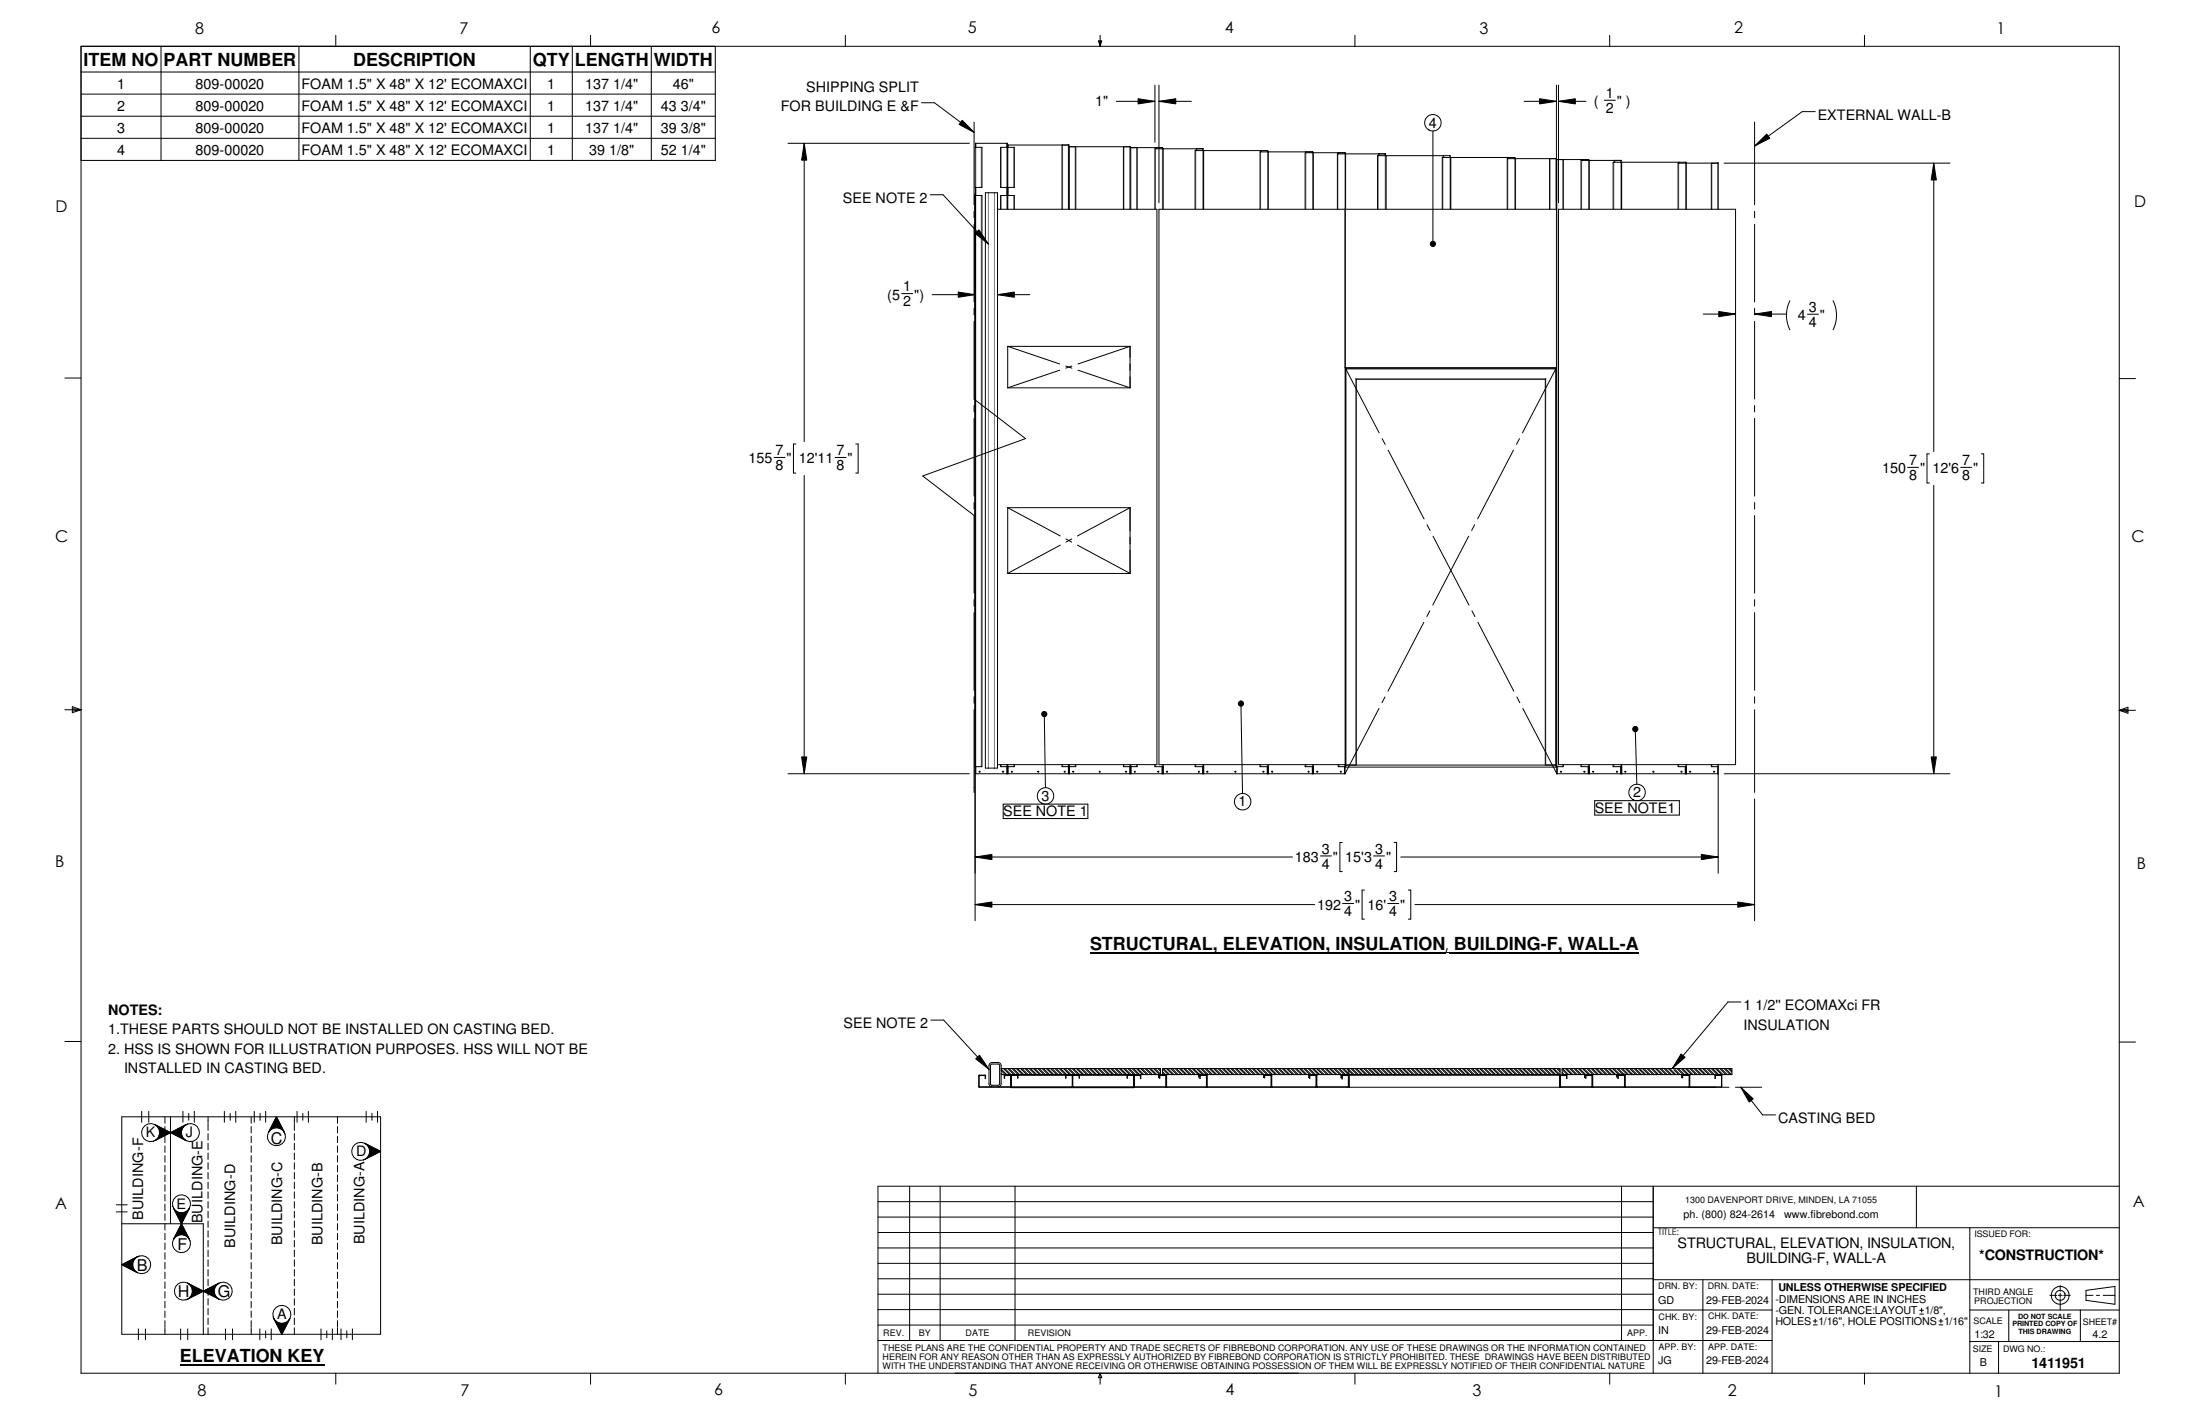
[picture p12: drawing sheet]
<svg xmlns="http://www.w3.org/2000/svg" width="432mm" height="279mm" viewBox="0 0 432 279" stroke-linecap="round" stroke-linejoin="round" font-family="sans-serif">
<g fill="none" stroke="#000" stroke-width=".2">
<path d="M15.9 9.1h400.1v260.3h-400.1zM15.9 18.5h124.5M15.9 14.1h124.5M31.6 9.1v22.4M58.7 9.1v22.4M65.9 6.9v2.2M104.1 9.1v22.4M112.3 9.1v22.4M115.9 6.9v2.2M127.8 9.1v22.4M140.4 9.1v22.4h-124.5M165.9 6.9v2.2"/>
<path d="M215.6 8h.6l-.3 1.1zM215.7 8l.2 1.1M215.9 6.9v2.2M216 8l-.1 1.1M219.1 19.9h7.6M223.4 19.4l3.3 .5-3.3 .5zM226.7 16.7v11.2M227.5 19.9l3.3-.5v1zM227.5 16.7v23.1M227.5 19.9h6.3M265.9 6.9v2.2M299.1 19.9h6.4"/>
<path d="M302.2 19.4l3.3 .5-3.3 .5zM305.5 16.7v133.7h1.3v-.4M305.9 19.9l3.3-.5v1zM305.9 16.7v23.1M305.9 19.9h5.4M314.9 19.7h2.2M315.9 6.9v2.2M365.9 6.9v2.2M15.9 22.8h124.5M15.9 27.1h124.5M154.7 28.1h35.6M157.8 28.1l.6 3.3h-1.1z"/>
<path d="M157.8 28.1v58.5M180.9 20.2h2.5l7.8 5.8M182.6 38.2h2.5l8.9 9.7M188.8 23.6l2.4 2.4-3-1.6zM191.2 24v16.2M191.4 38.4h1.3v112h-1.3M191.4 28.9h1.3v7.9h-1.3zM191.4 38v142.7M191.5 28.9v-.8h6.2v.8M191.5 36.8v1.6M191.5 28.1v.8M193.4 37.8h2.4v112.9h-2.4z"/>
<path d="M196.4 28.9h2.7v7.9h-2.7zM197.6 28.1v.8M197.6 36.8v1.6M197.7 36.8v1.6M197.7 28.9v7.9M197.7 38.4v2.7M197.8 28.9v-.4h12v12.6M197.8 36.8v1.6M197.8 28.5v.4M208.4 28.5v12.6M209.8 28.8h12.1l-.1 12.3M211.1 28.8v12.3"/>
<path d="M220.5 28.8v12.3M221.8 29h6.4v.2M223.2 29v12.1M226.8 29v.2M228.3 29.2v11.9M234.8 29.2v.3M236.1 29.2v.3M236.1 29.2h-9.4v11.9M236.2 29.5v11.6M247.4 29.5v.3M248.8 29.8v-.3h-14.2v11.6M248.9 29.8v11.3"/>
<path d="M256.3 29.8v.2M257.7 30v-.2h-10.4v11.3M257.7 30v11.1M262.7 30v.2M264 30.2v-.2h-7.8v11.1M264.1 30.2v10.9M270.6 30.2v.3M272 30.5v-.3h-9.5v10.9M272 30.5v10.6M281.2 25.7v22.2M283.3 30.5v.4M284.7 30.9v-.4h-14.3v10.6"/>
<path d="M284.7 30.9v10.2M296 30.9v.2M297.4 31.1v-.2h-14.3v10.2M297.4 31.1v10M304.1 31.1v10M305.5 31.3h6.3v.2M305.5 31.1h-9.7v10M306.8 31.3v9.8M310.5 31.3v.2M311.9 31.5v9.6M316.8 31.5v.3M318.2 31.8v-.3h-7.9v9.6"/>
<path d="M318.2 31.8v9.3M329.5 31.8v.2M330.9 32v-.2h-14.3v9.3M330.9 32v9.1M335.9 32v9.1M338.4 32h44.3M344.4 28.7l2.4-2.4 .6 .8zM344.4 24v16.2M356.3 21.9h-2.6l-9.3 6.8M379.5 32l.6 3.3h-1.1zM379.5 32v56.6M177 57.6h2.1"/>
<path d="M182.9 57.8h8.5M188.1 57.3l3.3 .5-3.3 .5zM191.2 41.5v1.2M191.2 44v15.2M191.4 45.8l.7-.7 1.9 2.8zM195.8 57.8l3.3-.5v1zM195.8 41.1h31.3v108.9h-31.3M195.8 57.8h6.3M196.4 41.1v-2.7h2.7v2.7M264 41.1v109.3h-1.3v-.4M280.9 47.5a.51 .51 0 0 1 .8 .2 .51 .51 0 0 1-.5 .7v-.5v.5a.51 .51 0 0 1-.4-.4 .51 .51 0 0 1 .1-.5zM305.5 41.1h-78v108.9h36.5"/>
<path d="M305.9 41.1h34.7v108.9h-34.7zM329.4 41.1v-9.1h7.8v9.1M344.4 41.5v1.2M344.4 44v15.2M351.3 59a6.4 6.4 0 0 0 0 5.7M359.8 59a6.4 6.4 0 0 1 0 5.7M12.7 74.2h3.2M191.2 60.5v1.3M191.2 63v15.3l10.1 7.8-20.2 7.3 10.1 7.7v15.3M191.2 79.6v1.2M197.8 68v8.1M197.8 76.1h24"/>
<path d="M197.8 68h24M197.8 68l10.2 3.4M208 72.6l-10.2 3.5M209.2 71.8l1.2 .4M210.4 71.8l-1.2 .4M211.6 72.6l10.2 3.5M221.8 68v8.1M221.8 68l-10.2 3.4M264.1 72.3l.1 .1M264.1 72.3v78.2h41.3v-78.2M264.1 72.3h41.3M266.1 74.3l.1 .1"/>
<path d="M266.2 74.4v75.7M266.2 74.4h37.1M303.3 74.4v75.7M303.4 74.3l-.1 .1M305.4 72.3l-.1 .1M334.3 61.6h6.3M337.3 61.1l3.3 .5-3.3 .5zM344.4 61.6l3.3-.5v1zM344.4 60.5v1.3M344.4 63v15.3M344.4 79.6v1.2M344.4 61.6h6.2"/>
<path d="M354.7 61.7h2.2M416 74.3h3.1M151.9 89.8h2.2M156.2 87.1h-.5v5.7h.5M157.8 93.3v58.5M163.9 89.8h2.2M168 87.1h.4v5.7h-.4M191.2 82.1v15.2M191.2 98.6v1.3M197.8 99.6v12.9M197.8 99.6h24M197.8 99.6l10.3 5.6"/>
<path d="M221.8 99.6v12.9M221.8 99.6l-10.3 5.6M271.3 86.1l.6 1.1M272.5 88.3l7 13.5M297.1 88.3l-7.1 13.5M298.2 86.1l-.6 1.1M298.8 84.9l6.7-12.8h-41.5l6.7 12.8M344.4 82.1v15.2M344.4 98.6v1.3M374.4 91.7h2.2M378.7 89.1h-.5v5.7h.5M379.5 95.2v56.6"/>
<path d="M384.8 91.7h2.2M388.9 89.1h.5v5.7h-.5M191.2 117.7v1.2M197.8 112.5h24M208.1 107l-10.3 5.5M209.2 105.8l1.2 .6M210.4 105.8l-1.2 .6M211.5 107l10.3 5.5M280.1 103l.6 1.1M280.6 119.9l-.6 1.1M281.3 105.2l7 13.5M288.3 105.2l-7.1 13.5"/>
<path d="M288.9 119.8l.6 1.2M289.4 103l-.6 1.1M344.4 101.1v15.3M344.4 117.7v1.2M12.7 139.3h3.2M14.2 138.7l1.7 .6-1.7 .5zM14.2 139l1.7 .3M15.9 139.3l-1.7 .2M191.2 120.2v15.2M191.2 136.7v1.3M191.2 139.2v16.3M204.6 139.8l.4-.2v.5v-.5a.51 .51 0 0 1 .5 .6 .51 .51 0 0 1-.8 .4 .51 .51 0 0 1-.1-.8z"/>
<path d="M243.2 137.7l.4-.2v.6v-.6a.51 .51 0 0 1 .4 .7 .51 .51 0 0 1-.7 .3 .51 .51 0 0 1-.1-.8zM243.6 138.1l.3 17.6M270.7 139l-6.7 12.8M271.8 136.8l-.6 1.1M279.5 122.1l-7.1 13.5M290.1 122.1l7 13.5M297.7 136.7l.6 1.2M298.9 139l6.7 12.8M344.4 120.2v15.2M344.4 136.7v1.3M344.4 139.2v16.3M416 139.4h3.1"/>
<path d="M416 139.4l1.7-.6v1.1zM416 139.4l1.7 .2M417.7 139.1l-1.7 .3M154.7 151.8h35.6M157.3 148.5h1.1l-.6 3.3zM191.5 150.4v1.4h6.2v-1.4M191.5 150.4v1.4M196.4 150v.4h2.7v-.4M196.9 157.8h16.6v2.8h-16.6zM197.6 150.4v1.4M197.7 150v.4M197.8 150.4v1.4"/>
<path d="M205 140.1l.2 14.5M208.4 150v.4h2.7v-.4M209.7 150.4v1.4M209.8 150v1.8h-12v-1.4M220.5 150v.4h2.7v-.4M221.8 150.4v1.4M221.8 150v1.8h-11.9v-1.4M221.9 150.4v1.4h6.3v-1.4M222 150.4v1.4M226.7 150v.4h1.6M228.1 150.4v1.4M228.3 150v1.8h7.8v-1.4"/>
<path d="M234.6 150v.4h1.6v1.4M236.1 150.4v1.4M236.2 150v1.8h12.6v-1.4M247.3 150v.4h1.6M248.9 150.4v1.4h8.8v-1.4M248.9 150v1.8M256.2 150v.4h1.6M257.6 150.4v1.4M257.7 150l.1 1.8h6.2M263.9 150.4v1.4M264 150.4v1.4M264.1 150.1h41.3"/>
<path d="M305.6 150.4v1.4h6.2v-1.4M310.3 150v.4h1.6v1.4M311.7 150.4v1.4M311.9 150v1.8h6.3v-1.4M313 157.1h16.6v2.8h-16.6zM316.6 150v.4h1.7v1.4M318.1 150.4v1.4M318.2 150l.1 1.8h12.5v-1.4M320.6 142.7l.3-.1 .1 .5-.1-.5a.51 .51 0 0 1 .5 .6 .51 .51 0 0 1-.7 .3 .51 .51 0 0 1-.1-.8zM321 143.1l.3 10.8M329.4 150v.4h1.6M330.8 150.4v1.4"/>
<path d="M330.9 150v1.8h6.3M335.9 150v.4h1.3M337.2 150.4v1.4M337.2 150v21.3M338.4 151.8h44.3M344.4 156.8v23.9M379 148.5h1.1l-.6 3.3zM191.4 177.5l3.3-.5v1zM191.4 168.2l3.3-.6v1.1zM191.4 177.5h66.6M191.4 168.2h62.3M259.2 167.9h2.1"/>
<path d="M263.5 165.3h-.5v5.7h.5M263.5 177.3h2.2M267.8 174.6h-.5v5.7h.5M269.6 167.9h2.1M272.4 177.3h2.1M273.6 165.3h.5v5.7h-.5M274.9 168.2h62.3M276.4 174.6h.5v5.7h-.5M277.7 177.5h66.7M333.9 167.6l3.3 .6-3.3 .5zM341.1 177l3.3 .5-3.3 .5zM341.7 196.6h-2.5l-11 13.1"/>
<path d="M12.7 204.3h3.2M23.9 219.1h50.8v42.7h-50.8zM27.8 218.1v2.1M29.2 218.1v2.1M32.4 219.1v1.3M33.5 219.1v21M35.9 218.1v2.1M37 218.4v1.4M38.1 218.1v2.1M40.8 219.1v1.3M44 218.1v2.1M45.2 218.4v1.4"/>
<path d="M46.3 218.1v2.1M49.3 219.1v1.3M49.9 218.1v2.1M51 218.4v1.4M52.1 218.1v2.1M54.3 219.1l1.5 3.1-.6-.7-.9-.2-1 .2-.6 .7zM57.8 219.1v1.3M58.3 218.1v2.1M59.4 218.4v1.4M60.5 218.1v2.1M66.2 219.1v1.3M71.9 218.1v2.1"/>
<path d="M73 218.4v1.4M74.1 218.1v2.1M182.7 200.2h2.5l8.9 9.6M191.5 207.7l.8-.7 1.8 2.8zM192.2 213.2v-2.1l1.1-.1 .1 .6v-.6h-1.3l.1 2.3M192.2 213.2v.1M194.5 208.9l1.4-.1 .3 .2v3.6l-.2 .3h-1.3l-.3-.2zM194.7 213.2l-.4-.1-.2-.5v-3.6l.2-.4 .4-.1h1.4l.4 .4v3.8l-.2 .4-.4 .1M196.5 210.8h38.8M196.5 209.7h31.3v1.1M196.5 210l.8 .8M196.5 210.6l.2 .2"/>
<path d="M196.5 209.8l1.1 1M196.9 209.7l1.2 1.1M197.2 209.7l1.2 1.1M197.8 209.7l1.2 1.1M198.1 209.7l1.2 1.1M198.4 213.2h-6.2M198.4 213.2v.1M198.4 213.3h.1M198.4 213.3h-6.2M198.5 210.8v.1M198.5 210.9v2.5l24.1-.1M198.5 211.1l-.2-.2h-1.1l-.1 .2 .1 .4v-.5l1.2 .1v2.1"/>
<path d="M198.5 213.3h24.1M198.5 210.9h24.1M198.5 210.9h.1M198.5 213.3h.1M198.6 210.9l-.1 .2M198.6 209.7l1.2 1.1M198.9 209.7l1.2 1.1M199.5 209.7l1.2 1.1M199.7 210.9l.1 .6-.1-.5h-1.2v2.3M199.8 209.7l1.1 1.1M200.3 209.7l1.2 1.1M200.6 209.7l1.2 1.1"/>
<path d="M201.2 209.7l1.1 1.1M201.4 209.7l1.2 1.1M202 209.7l1.2 1.1M202.3 209.7l1.2 1.1M202.8 209.7l1.2 1.1M203.1 209.7l1.2 1.1M203.7 209.7l1.2 1.1M204 209.7l1.2 1.1M204.5 209.7l1.2 1.1M204.8 209.7l1.2 1.1M205.4 209.7l1.2 1.1M205.6 209.7l1.2 1.1"/>
<path d="M206.2 209.7l1.2 1.1M206.5 209.7l1.2 1.1M207 209.7l1.2 1.1M207.3 209.7l1.2 1.1M207.9 209.7l1.2 1.1M208.2 209.7l1.2 1.1M208.7 209.7l1.2 1.1M209 209.7l1.2 1.1M209.3 210.9l-.1 .6v-.5h1.2v2.2M209.6 209.7l1.2 1.1M209.9 209.7l1.1 1.1M210.4 210.9l.1 .2"/>
<path d="M210.4 209.7l1.2 1.1M210.4 213.2l-11.9 .1M210.4 213.2h.1M210.5 213.2l-.1 .1M210.5 213.2h.1M210.5 213.2l.1 .1M210.5 211.1v2.1M210.6 213.3h.1M210.6 210.9l-.1 .2M210.6 213.3h11.9M210.7 209.7l1.2 1.1M211.3 209.7l1.2 1.1"/>
<path d="M211.5 209.7l1.2 1.1M211.7 210.9l.2 .6-.1-.5h-1.2v2.3M212.1 209.7l1.2 1.1M212.4 209.7l1.2 1.1M212.9 209.7l1.2 1.1M213.2 209.7l1.2 1.1M213.8 209.7l1.2 1.1M214.1 209.7l1.2 1.1M214.6 209.7l1.2 1.1M214.9 209.7l1.2 1.1M215.5 209.7l1.2 1.1M215.7 209.7l1.2 1.1"/>
<path d="M216.3 209.7l1.2 1.1M216.6 209.7l1.2 1.1M217.2 209.7l1.1 1.1M217.4 209.7l1.2 1.1M218 209.7l1.2 1.1M218.3 209.7l1.2 1.1M218.8 209.7l1.2 1.1M219.1 209.7l1.2 1.1M219.7 209.7l1.2 1.1M220 209.7l1.2 1.1M220.5 209.7l1.2 1.1M220.8 209.7l1.2 1.1"/>
<path d="M221.3 210.9l-.1 .6 .1-.5h1.2v2.2M221.4 209.7l1.2 1.2M221.6 209.7l1.2 1.1M222.2 209.7l1.2 1.1M222.5 213.3h.1M222.5 210.9l.1 .2M222.5 209.7l1.2 1.1M222.5 213.2h.1M222.6 213.2l-.1 .1M222.6 213.2l.1 .1M222.6 210.9v2.4M222.6 211.1l.1-.2h1.1l.1 .2-.1 .5v-.6l-1.1 .1v2.1"/>
<path d="M222.7 213.2v.1M223 209.7l1.2 1.1M223.3 209.7l1.2 1.1M223.9 209.7l1.2 1.1M224.2 209.7l1.2 1.1M224.7 209.7l1.2 1.1M225 209.7l1.2 1.1M225.6 209.7l1.2 1.1M225.9 209.7l1.1 1.1M226.4 209.7l1.2 1.1M226.7 209.7l1.1 1M227.3 209.7l.5 .5"/>
<path d="M227.5 210.8l-.1 .6 .1-.5h1.4v2.3M227.5 209.7l.3 .2M228.2 210.8v-1.1h78v3.6M228.2 210.6l.2 .2M228.2 210.3l.5 .5M228.2 209.7l1.1 1.1M228.4 209.7l1.2 1.1M228.8 213.2h-6.1M228.8 213.2h.1M228.8 213.2l.1 .1M228.9 210.8l.1 .1v2.4M228.9 213.3h-6.2"/>
<path d="M228.9 213.2l.1 .1M228.9 213.2v.1M228.9 211.1l-.1-.2h-1.1l-.1 .2v.4l.1-.5 1.1 .1v2.1M228.9 209.7l1.2 1.1M229 213.3h.1M229.2 209.7l1.2 1.1M229.8 209.7l1.2 1.1M230.1 209.7l1.2 1.1M230.6 209.7l1.2 1.1M230.9 209.7l1.2 1.1M231.5 209.7l1.2 1.1M231.7 209.7l1.2 1.1"/>
<path d="M232.3 209.7l1.2 1.1M232.6 209.7l1.2 1.1M233.1 209.7l1.2 1.1M233.4 209.7l1.2 1.1M234 209.7l1.2 1.1M234.3 209.7l1.2 1.1M234.8 209.7l1.2 1.1M235.1 209.7l1.2 1.1M235.4 210.8l1.4 .1v2.3M235.4 210.8l-.1 .5 .1-.5h1.5l.1 2.5M235.7 209.7l1.2 1.1M236 209.7l1.1 1.1"/>
<path d="M236.5 209.7l1.2 1.1M236.8 213.2l-7.8 .1M236.8 213.2h.1M236.8 209.7l1.2 1.1M236.8 211.1v-.2l-1.3 .1v.6l.1-.6h1.2v2.2M236.8 213.2l.1 .1M237 213.3h-.1M237.4 209.7l1.2 1.1M237.6 209.7l1.2 1.1M238.2 209.7l1.2 1.1M238.5 209.7l1.2 1.1M239 209.7l1.2 1.1"/>
<path d="M239.3 209.7l1.2 1.1M239.9 209.7l1.2 1.1M240.2 209.7l1.2 1.1M240.7 209.7l1.2 1.1M241 209.7l1.2 1.1M241.6 209.7l1.2 1.1M241.8 209.7l1.2 1.1M242.4 209.7l1.2 1.1M242.7 209.7l1.2 1.1M243.2 209.7l1.2 1.1M243.5 209.7l1.2 1.1M244.1 209.7l1.2 1.1"/>
<path d="M244.4 209.7l1.2 1.1M244.9 209.7l1.2 1.1M245.2 209.7l1.2 1.1M245.8 209.7l1.2 1.1M246.1 209.7l1.2 1.1M246.6 209.7l1.2 1.1M246.9 209.7l1.2 1.1M247.5 209.7l1.2 1.1M247.7 209.7l1.2 1.1M248.1 210.8l-.1 .6 .1-.5h1.4v2.3M248.3 209.7l1.3 1.2v2.4M248.6 209.7l1.2 1.1"/>
<path d="M249.1 209.7l1.2 1.1M249.4 209.7l1.2 1.1M249.5 213.2l-12.5 .1M249.5 213.2v.1M249.5 213.3h-12.6M249.5 213.2l.1 .1M249.5 211.1l-.1-.2h-1.1l-.1 .1v.5l.1-.5h1.2v2.2M249.6 213.3h.1M250 209.7l1.2 1.1M250.3 209.7l1.2 1.1M250.8 209.7l1.2 1.1M251.1 209.7l1.2 1.1"/>
<path d="M251.7 209.7l1.2 1.1M251.9 209.7l1.2 1.1M252.5 209.7l1.2 1.1M252.8 209.7l1.2 1.1M253.4 209.7l1.1 1.1M253.6 209.7l1.2 1.1M254.2 209.7l1.2 1.1M254.5 209.7l1.2 1.1M255 209.7l1.2 1.1M255.3 209.7l1.2 1.1M255.9 209.7l1.2 1.1M256.2 209.7l1.2 1.1"/>
<path d="M256.7 209.7l1.2 1.1M257 209.7l1.2 1.1M257 210.8l-.1 .2v.4l.1-.5 1.4 .1v2.2M257.1 210.9l-.1 .7 .1-.6h1.2v2.2M257.6 209.7l1.2 1.1M257.8 209.7l1.2 1.1M258.3 210.9l.1 .2M258.3 213.2l-8.6 .1M258.3 213.2h.1M258.3 210.8l.2 .2v2.2M258.4 213.2l-8.8 .1M258.4 213.2h.1"/>
<path d="M258.4 213.2l.1 .1M258.4 209.7l1.2 1.1M258.5 213.2v.1M258.7 209.7l1.2 1.1M259.3 209.7l1.1 1.1M259.5 209.7l1.2 1.1M260.1 209.7l1.2 1.1M260.4 209.7l1.2 1.1M260.9 209.7l1.2 1.1M261.2 209.7l1.2 1.1M261.8 209.7l1.2 1.1M262.1 209.7l1.1 1.1"/>
<path d="M262.6 209.7l1.2 1.1M262.9 209.7l1.2 1.1M263.3 210.8l-.1 .6 .1-.5 1.4 .1M263.5 209.7l1.1 1.1M263.7 209.7l1.2 1.1M264.3 209.7l1.2 1.1M264.6 209.7l1.2 1.1M264.6 213.2h-6.1M264.6 213.2l.1 .1M264.6 213.2h.1M264.7 210.8v.1M264.7 213.3h-6.2"/>
<path d="M264.7 213.2v.1M264.7 211.1l-.1-.2h-1.1l-.1 .2v.6l.1-.7 1.1 .1v2.1M264.7 213.3h.1M264.7 209.7v3.6M264.7 213.2h.1M264.8 213.3h.1M264.8 213.3h41.3M264.8 213.3v-2.4h41.3v2.4M265.1 209.7l1.2 1.1M265.4 209.7l1.2 1.1M266 209.7l1.2 1.1M266.3 209.7l1.2 1.1"/>
<path d="M266.8 209.7l1.2 1.1M267.1 209.7l1.2 1.1M267.7 209.7l1.2 1.1M268 209.7l1.1 1.1M268.5 209.7l1.2 1.1M268.8 209.7l1.2 1.1M269.4 209.7l1.1 1.1M269.6 209.7l1.2 1.1M270.2 209.7l1.2 1.1M270.5 209.7l1.2 1.1M271 209.7l1.2 1.1M271.3 209.7l1.2 1.1"/>
<path d="M271.9 209.7l1.2 1.1M272.2 209.7l1.1 1.1M272.7 209.7l1.2 1.1M273 209.7l1.2 1.1M273.6 209.7l1.2 1.1M273.8 209.7l1.2 1.1M274.4 209.7l1.2 1.1M274.7 209.7l1.2 1.1M275.2 209.7l1.2 1.1M275.5 209.7l1.2 1.1M276.1 209.7l1.2 1.1M276.4 209.7l1.2 1.1"/>
<path d="M276.9 209.7l1.2 1.1M277.2 209.7l1.2 1.1M277.8 209.7l1.2 1.1M278.1 209.7l1.1 1.1M278.6 209.7l1.2 1.1M278.9 209.7l1.2 1.1M279.5 209.7l1.1 1.1M279.7 209.7l1.2 1.1M280.3 209.7l1.2 1.1M280.6 209.7l1.2 1.1M281.1 209.7l1.2 1.1M281.4 209.7l1.2 1.1"/>
<path d="M282 209.7l1.2 1.1M282.3 209.7l1.2 1.1M282.8 209.7l1.2 1.1M283.1 209.7l1.2 1.1M283.7 209.7l1.2 1.1M283.9 209.7l1.2 1.1M284.5 209.7l1.2 1.1M284.8 209.7l1.2 1.1M285.4 209.7l1.1 1.1M285.6 209.7l1.2 1.1M286.2 209.7l1.2 1.1M286.5 209.7l1.2 1.1"/>
<path d="M287 209.7l1.2 1.1M287.3 209.7l1.2 1.1M287.9 209.7l1.2 1.1M288.2 209.7l1.1 1.1M288.7 209.7l1.2 1.1M289 209.7l1.2 1.1M289.6 209.7l1.1 1.1M289.8 209.7l1.2 1.1M290.4 209.7l1.2 1.1M290.7 209.7l1.2 1.1M291.2 209.7l1.2 1.1M291.5 209.7l1.2 1.1"/>
<path d="M292.1 209.7l1.2 1.1M292.4 209.7l1.2 1.1M292.9 209.7l1.2 1.1M293.2 209.7l1.2 1.1M293.8 209.7l1.2 1.1M294 209.7l1.2 1.1M294.6 209.7l1.2 1.1M294.9 209.7l1.2 1.1M295.5 209.7l1.1 1.1M295.7 209.7l1.2 1.1M296.3 209.7l1.2 1.1M296.6 209.7l1.2 1.1"/>
<path d="M297.1 209.7l1.2 1.1M297.4 209.7l1.2 1.1M298 209.7l1.2 1.1M298.3 209.7l1.1 1.1M298.8 209.7l1.2 1.1M299.1 209.7l1.2 1.1M299.7 209.7l1.1 1.1M299.9 209.7l1.2 1.1M300.5 209.7l1.2 1.1M300.8 209.7l1.2 1.1M301.3 209.7l1.2 1.1M301.6 209.7l1.2 1.1"/>
<path d="M302.2 209.7l1.2 1.1M302.5 209.7l1.2 1.1M303 209.7l1.2 1.1M303.3 209.7l1.2 1.1M303.9 209.7l1.2 1.1M304.2 209.7l1.1 1.1M304.7 209.7l1.2 1.1M305 209.7l1.2 1.1h-69.3M305.6 209.7l.6 .6M305.8 209.7l.4 .3M306.1 213.3h.1M306.1 213.2h.1"/>
<path d="M306.2 213.3h-.1M306.2 211.1l.1-.2h1.1l.1 .2v.5l-.1-.6-1.1 .1v2.1M306.2 213.2l.1 .1M306.3 213.2v.1M306.6 210.7l.1 .1M306.6 209.9l1 .9M306.6 210.4l.4 .4M306.7 209.7l1.2 1.1M307.2 209.7l1.2 1.1M307.5 209.7l1.2 1.1M308.1 209.7l1.2 1.1M308.4 209.7l1.2 1.1"/>
<path d="M308.9 209.7l1.2 1.1M309.2 209.7l1.2 1.1M309.8 209.7l1.2 1.1M310 209.7l1.2 1.1M310.6 209.7l1.2 1.1M310.9 209.7l1.2 1.1M311.1 210.8l-.1 .6 .1-.5h1.4v2.3M311.4 209.7l1.2 1.1M311.7 209.7l1.2 1.1M312.3 209.7l1.2 1.1M312.5 213.2h-6.2M312.5 213.2v.1"/>
<path d="M312.5 213.2h.1M312.5 210.8l.1 .1v2.4M312.5 213.3h-6.2M312.5 213.2l.1 .1M312.5 211.1l-.1-.2h-1.1l-.1 .2v.4l.1-.5 1.2 .1v2.1M312.6 209.7l1.2 1.1M312.6 213.3h.1M313.1 209.7l1.2 1.1M313.4 209.7l1.2 1.1M314 209.7l1.2 1.1M314.3 209.7l1.1 1.1M314.8 209.7l1.2 1.1"/>
<path d="M315.1 209.7l1.2 1.1M315.7 209.7l1.1 1.1M315.9 209.7l1.2 1.1M316.5 209.7l1.2 1.1M316.8 209.7l1.2 1.1M317.3 210.8h-10.7v-1.1h33.3v1.1h-21M317.3 209.7l1.2 1.1M317.4 210.8l1.5 .1v2.3M317.5 210.8l-.2 .5 .1-.5h1.5l.1 2.5M317.6 209.7l1.2 1.1M318.2 209.7l1.2 1.1M318.5 209.7l1.2 1.1"/>
<path d="M318.8 213.2l-6.2 .1M318.8 213.2h.1M318.9 213.2l.1 .1M318.9 213.2l-6.3 .1M318.9 211.1l-.1-.2-1.2 .1v.6v-.6h1.2v2.2M318.9 213.2h.1M319 213.3h.1M319 209.7l1.2 1.1M319.3 209.7l1.2 1.1M319.9 209.7l1.2 1.1M320.1 209.7l1.2 1.1M320.7 209.7l1.2 1.1"/>
<path d="M321 209.7l1.2 1.1M321.6 209.7l1.1 1.1M321.8 209.7l1.2 1.1M322.4 209.7l1.2 1.1M322.7 209.7l1.2 1.1M323.2 209.7l1.2 1.1M323.5 209.7l1.2 1.1M324.1 209.7l1.2 1.1M324.4 209.7l1.1 1.1M324.9 209.7l1.2 1.1M325.2 209.7l1.2 1.1M325.8 209.7l1.1 1.1"/>
<path d="M326 209.7l1.2 1.1M326.6 209.7l1.2 1.1M326.9 209.7l1.2 1.1M327.4 209.7l1.2 1.1M327.7 209.7l1.2 1.1M328.5 209.9l1 .9M328.7 209.8l1.1 1M329.1 209.7l1.2 1.1M329.4 209.7l1.2 1.1M330 206.8l.7 .6-2.5 2.3zM330 209.7l1.2 1.1M330.2 210.8l-.1 .6 .1-.5h1.4v2.3"/>
<path d="M330.3 209.7l1.1 1.1M330.8 209.7l1.2 1.1M331.1 209.7l1.2 1.1M331.5 213.2l-12.5 .1M331.5 213.2l.1 .1M331.6 210.8l.1 .1v2.4M331.6 213.3h-12.6M331.6 211.1l-.1-.2h-1.2l-.1 .1 .1 .5v-.5h1.2v2.2M331.6 213.2v.1M331.6 213.2l.1 .1M331.7 209.7l1.1 1.1M331.7 213.3h.1"/>
<path d="M331.9 209.7l1.2 1.1M332.5 209.7l1.2 1.1M332.8 209.7l1.2 1.1M333.3 209.7l1.2 1.1M333.6 209.7l1.2 1.1M334.2 209.7l1.2 1.1M334.5 209.7l1.1 1.1M335 209.7l1.2 1.1M335.3 209.7l1.2 1.1M335.9 209.7l1.2 1.1M336.1 209.7l1.2 1.1M336.7 209.7l1.2 1.1"/>
<path d="M337 209.7l1.2 1.1M337.5 209.7l1.2 1.1M337.8 209.7l1.2 1.1M337.9 213.2l-6.2 .1M337.9 213.2v-2.2h-1.2l-.1 .6 .1-.6h1.2v2.2M337.9 213.2h.1M338.1 213.3h1.3M338.4 209.7l1.2 1.1M338.7 209.7l1.2 1.1M339.2 209.7l.7 .7M339.5 209.7l.4 .4M340.6 213.3h5.2"/>
<path d="M341.7 213.3l2.4 2.3-.8 .6zM341.7 213.3l4.2 5.5h2.6M416 204.5h3.1M22.8 236.4h2.2M22.8 237.8h2.2M30.4 220.6l3.1 1.6-3.1 1.6 .7-.6 .2-.9-.2-1zM30.4 220.6l6.2 3.2M32.4 221v1.3M32.4 222.9v1.3M32.4 224.8v1.3M32.4 226.7v1.3M32.4 228.7v1.2"/>
<path d="M32.4 230.6v1.2M32.4 232.5v1.2M32.4 234.4v1.2M32.4 236.3v1.2M32.4 238.2v1.2M33.5 222.2l3.1-1.6-.8 .7-.2 .8 .2 1 .8 .7zM34 237l.7 .7 .8 .3 1-.3 .7-.7-1.6 3.1zM34 237l3.2 6.2M36.6 220.6l-6.2 3.2M37.2 237l-3.2 6.2M40.8 220.5v1.3M40.8 222.4v1.3"/>
<path d="M40.8 224.3v1.3M40.8 226.2v1.3M40.8 228.1v1.3M40.8 230v1.3M40.8 232v1.2M40.8 233.9v1.2M40.8 235.8v1.2M40.8 237.7v1.2M40.8 239.6v1.2M49.3 221v1.3M49.3 222.9v1.3M49.3 224.8v1.3"/>
<path d="M49.3 226.7v1.3M49.3 228.7v1.2M49.3 230.6v1.2M49.3 232.5v1.2M49.3 234.4v1.2M49.3 236.3v1.2M49.3 238.2v1.2M52.7 222.2l1.6-3.1 1.5 3.1M57.8 220.5v1.3M57.8 222.4v1.3M57.8 224.3v1.3M57.8 226.2v1.3"/>
<path d="M57.8 228.1v1.3M57.8 230v1.3M57.8 232v1.2M57.8 233.9v1.2M57.8 235.8v1.2M57.8 237.7v1.2M57.8 239.6v1.2M66.2 221v1.3M66.2 222.9v1.3M66.2 224.8v1.3M66.2 226.7v1.3M66.2 228.7v1.2"/>
<path d="M66.2 230.6v1.2M66.2 232.5v1.2M66.2 234.4v1.2M66.2 236.3v1.2M66.2 238.2v1.2M71.6 224.3l3.1 1.6-3.1 1.6 .7-.7 .3-.9-.3-.9zM71.6 224.3l3.1 1.6-3.1 1.6M172.3 235.8h152.2M172.3 238.8h152.2M178.5 232.7v30.3M184.5 232.7v30.3M199.2 232.7v30.3"/>
<path d="M318.3 232.7v30.3M324.5 232.7v36.7M376.1 232.7v8.2M416 232.7h-243.7v36.7M23.9 248.1l3.1-1.5-.7 .6-.3 .9 .3 1 .7 .6zM23.9 240.1h16v21.7M27 246.6l-3.1 1.5 3.1 1.6M32.4 240.1v1.3M32.4 242v1.3M32.4 243.9v1.3M32.4 245.8v1.3M32.4 247.7v1.3"/>
<path d="M32.4 249.6v1.3M32.4 251.5v1.3M32.4 253.4v1.3M32.4 255.3v1.3M32.4 257.2v1.3M32.4 259.1v1.3M35.6 240.1l1.6 3.1-.7-.7-.9-.3-.9 .3-.7 .7zM36.8 251.8l3.1 1.5-3.1 1.6 .7-.7 .3-.9-.3-.9zM36.8 251.8l6.2 3.1M39.9 253.3l3.1-1.5-.7 .6-.3 .9 .3 1 .7 .6zM40.8 241.5v1.2M40.8 243.4v1.3"/>
<path d="M40.8 245.3v1.3M40.8 247.2v1.3M40.8 249.1v1.3M40.8 251v1.3M40.8 252.9v1.3M40.8 254.8v1.3M40.8 256.7v1.3M40.8 258.6v1.3M43 251.8l-6.2 3.1M49.3 240.1v1.3M49.3 242v1.3M49.3 243.9v1.3"/>
<path d="M49.3 245.8v1.3M49.3 247.7v1.3M49.3 249.6v1.3M49.3 251.5v1.3M49.3 253.4v1.3M49.3 255.3v1.3M49.3 257.2v1.3M49.3 259.1v1.3M53.7 258.7l.6 .6 .9 .4 .9-.2 .8-.8-1.6 3.1zM53.7 258.7l1.6 3.1 1.6-3.1M57.8 241.5v1.2M57.8 243.4v1.3"/>
<path d="M57.8 245.3v1.3M57.8 247.2v1.3M57.8 249.1v1.3M57.8 251v1.3M57.8 252.9v1.3M57.8 254.8v1.3M57.8 256.7v1.3M57.8 258.6v1.3M66.2 240.1v1.3M66.2 242v1.3M66.2 243.9v1.3M66.2 245.8v1.3"/>
<path d="M66.2 247.7v1.3M66.2 249.6v1.3M66.2 251.5v1.3M66.2 253.4v1.3M66.2 255.3v1.3M66.2 257.2v1.3M66.2 259.1v1.3M172.3 241.8h152.2M172.3 244.9h152.2M172.3 247.9h152.2M172.3 250.9h152.2M172.3 253.9h152.2"/>
<path d="M172.3 257h152.2M172.3 260h152.2M324.5 257h23.3M324.5 240.9h91.5M324.5 251.1h91.5M334.2 251.1v18.3M347.8 251.1v18.3M355.9 259.9h.8M355.9 259.2h.8M356.3 258.8v.8M376.8 257.8h.7M376.8 257.1h.7"/>
<path d="M377.2 256.7v.8M380.6 259.9h.7M380.6 259.2h.7M380.9 258.8v.8M386.6 240.9v28.5M386.6 257h29.4M394.3 257v6.2M402.3 254.2h1.4M404 254.2h.8M404.4 252.2v1.2M404.4 253.8v.7M404.4 254.8v2.2"/>
<path d="M405 254.2h1.3M408.3 257v6.2M409.4 254.2h1.4M409.4 253.2l5.7-.8v3.5l-5.7-.8zM411.5 254.2h.6M412.8 254.2h2.3M27.2 260.7v2.2M28.5 260.7v2.2M32.4 260.5v1.3M35.5 260.7v2.2M36.8 260.7v2.2M40.8 260.5v1.3"/>
<path d="M44.3 260.7v2.2M45.6 260.7v2.2M49.3 260.5v1.3M51 260.7v2.2M52.1 261.1v1.4M53.2 260.7v2.2M57.8 260.5v1.3M63 260.7v2.2M64.1 261.1v1.4M65.2 260.7v2.2M65.9 269.4v2.2M66.2 260.5v1.3"/>
<path d="M66.9 260.7v2.2M68.1 261.1v1.4M69.2 260.7v2.2M115.9 269.4v2.2M165.9 269.4v2.2M172.3 263h175.5M215.9 269.4l.3 .9h-.6zM215.9 269.4v2.2M265.9 269.4v2.2M315.9 269.4v2.2M365.9 269.4v2.2M386.6 263.2h29.4"/>
<path d="M392.3 263.2v6.2"/>
<circle cx="281.2" cy="24.1" r="1.61"/>
<circle cx="192.3" cy="151.4" r=".1"/>
<circle cx="196.9" cy="151.4" r=".1"/>
<circle cx="198.6" cy="151.4" r=".1"/>
<circle cx="203.8" cy="151.4" r=".1"/>
<circle cx="205.2" cy="156.2" r="1.61"/>
<circle cx="209" cy="151.4" r=".1"/>
<circle cx="210.7" cy="151.4" r=".1"/>
<circle cx="215.9" cy="151.4" r=".1"/>
<circle cx="221" cy="151.4" r=".1"/>
<circle cx="222.7" cy="151.4" r=".1"/>
<circle cx="227.4" cy="151.4" r=".1"/>
<circle cx="229.1" cy="151.4" r=".1"/>
<circle cx="235.3" cy="151.4" r=".1"/>
<circle cx="237" cy="151.4" r=".1"/>
<circle cx="242.5" cy="151.4" r=".1"/>
<circle cx="243.9" cy="157.3" r="1.62"/>
<circle cx="248" cy="151.4" r=".1"/>
<circle cx="249.7" cy="151.4" r=".1"/>
<circle cx="256.8" cy="151.4" r=".1"/>
<circle cx="258.6" cy="151.4" r=".1"/>
<circle cx="263.2" cy="151.4" r=".1"/>
<circle cx="306.4" cy="151.4" r=".1"/>
<circle cx="311" cy="151.4" r=".1"/>
<circle cx="312.7" cy="151.4" r=".1"/>
<circle cx="317.4" cy="151.4" r=".1"/>
<circle cx="319" cy="151.4" r=".1"/>
<circle cx="321.3" cy="155.5" r="1.61"/>
<circle cx="324.5" cy="151.4" r=".1"/>
<circle cx="330" cy="151.4" r=".1"/>
<circle cx="331.8" cy="151.4" r=".1"/>
<circle cx="336.4" cy="151.4" r=".1"/>
<circle cx="29.6" cy="222.2" r="1.77"/>
<circle cx="35.6" cy="236.2" r="1.77"/>
<circle cx="37.4" cy="222.2" r="1.77"/>
<circle cx="54.3" cy="223" r="1.77"/>
<circle cx="70.8" cy="225.9" r="1.77"/>
<circle cx="27.8" cy="248.1" r="1.77"/>
<circle cx="35.6" cy="244" r="1.77"/>
<circle cx="36" cy="253.3" r="1.77"/>
<circle cx="43.8" cy="253.3" r="1.77"/>
<circle cx="55.3" cy="257.9" r="1.77"/>
<circle cx="404.4" cy="254.2" r="1.75"/>
<circle cx="404.4" cy="254.2" r=".98"/>
</g>
<g fill="none" stroke="#808080" stroke-width=".2">
<path d="M191.5 28.1v123.7M192.6 28.9v7.9M192.6 38.4v112M194 37.8v112.9M195.2 37.8v112.9M196.5 28.9v7.9M196.5 38.4v2.7M197.6 28.1v13M197.8 28.5v12.6M199 28.9v7.9M199 38.4v2.7M208.6 28.5v12.6"/>
<path d="M209.7 28.5v12.6M209.7 28.5h.1M209.9 28.8v12.3M209.9 28.8h.1M211 28.8v12.3M220.6 28.8v12.3M221.7 28.8v12.3M221.7 28.8h.1M222 29v12.1M222 29h.1M223.1 29v12.1M226.8 29.2v11.9"/>
<path d="M227 29v.2M228.1 29v.2M228.1 29h.1M228.1 29.2v11.9M228.3 29.2v11.9M234.7 29.5v11.6M234.9 29.2v.3M236 29.2v.3M236 29.2h.1M236.1 29.5v11.6M236.3 29.5v11.6M247.4 29.8v11.3"/>
<path d="M247.6 29.5v.3M248.7 29.5v.3M248.8 29.8v11.3M248.9 29.8v11.3M256.3 30v11.1M256.4 29.8v.2M257.5 29.8v.2M257.5 29.8h.1M257.6 30v11.1M257.8 30v11.1M262.6 30.2v10.9M262.8 30v.2"/>
<path d="M263.9 30v.2M263.9 30h.1M264 30.2v10.9M264.1 30.2v10.9M270.5 30.5v10.6M270.7 30.2v.3M271.8 30.2v.3M271.8 30.2h.1M271.9 30.5v10.6M272.1 30.5v10.6M283.2 30.9v10.2M283.4 30.5v.4"/>
<path d="M284.5 30.5v.4M284.6 30.9v10.2M284.8 30.9v10.2M295.9 31.1v10M296.1 30.9v.2M297.2 30.9v.2M297.3 31.1v10M297.5 31.1v10M304.2 31.1v10M305.4 31.1v10M305.4 31.1h.1M305.6 31.3v120.5"/>
<path d="M306.7 31.3v9.8M310.4 31.5v9.6M310.6 31.3v.2M311.7 31.3v.2M311.8 31.5v9.6M311.9 31.5v9.6M316.7 31.8v9.3M316.9 31.5v.3M318.1 31.5v.3M318.1 31.5h.1M318.1 31.8v9.3M318.3 31.8v9.3"/>
<path d="M329.5 32v9.1M329.6 31.8v.2M330.8 31.8v.2M330.8 32v9.1M331 32v9.1M336 32v9.1M337.1 32v9.1M337.1 32h.1M196.5 150v.4M197.6 150v1.8M197.8 150v1.8M199 150v.4"/>
<path d="M208.6 150v.4M209.7 150v1.8M209.9 150v1.8M211 150v.4M220.6 150v.4M221.7 150v1.8M222 150v1.8M223.1 150v.4M226.8 150v.4M228.1 150.4v1.4M228.1 150v.4M228.3 150v1.8"/>
<path d="M234.7 150v.4M236 150.4v1.4M236.1 150v.4M236.3 150v1.8M247.4 150v.4M248.7 150.4v1.4M248.8 150v.4M248.9 150v1.8M256.3 150v.4M257.5 150.4v1.4M257.6 150v.4M257.8 150v1.8"/>
<path d="M262.8 150v.4M263.9 150v1.8M264.2 150.1v-77.7h41.1v77.7M266.1 150.1v-75.8h37.3v75.8M306.7 150v.4M310.4 150v.4M311.7 150.4v1.4M311.8 150v.4M311.9 150v1.8M316.7 150v.4M318.1 150.4v1.4M318.1 150v.4"/>
<path d="M318.3 150v1.8M329.5 150v.4M330.8 150.4v1.4M330.8 150v.4M331 150v1.8M336 150v.4M337.1 150v1.8M192.1 213.2h.1M192.1 211.1h.1M192.2 210.9v.1M192.2 213.2v.1M193.3 210.9v.1"/>
<path d="M193.4 211.1h.1M197.1 211.1h.1M197.2 210.9v.1M198.3 210.9v.1M198.3 213.2v.1M198.4 213.2h.1M198.4 211.1h.1M198.5 211.1h.1M198.5 211h.1M198.5 213.3h.1M198.6 210.9v.1M198.6 213.3h.1"/>
<path d="M199.7 210.9v.1M199.7 211.1h.1M199.8 211h9.4M209.2 211.1h.1M209.3 210.9v.1M210.4 210.9v.1M210.4 213.3h.1M210.4 213.2h.2M210.4 211.1h.2M210.5 211h.1M210.5 213.3h.1M210.6 210.9v.1"/>
<path d="M210.6 213.3h.1M211.7 210.9v.1M211.8 211.1h.1M211.8 211h9.4M221.2 211.1h.1M221.3 210.9v.1M222.5 210.9v.1M222.5 213.3h.1M222.5 211.1h.1M222.5 211h.1M222.6 211.1h.1M222.7 213.2h-.2"/>
<path d="M222.7 210.9v.1M222.7 213.2v.1M223.8 210.9v.1M223.8 211.1h.1M227.4 211h.1M227.5 210.8v.1M227.6 211.1h.1M227.7 210.9v.1M228.8 210.9v.1M228.8 213.2v.1M228.8 213.2h.2M228.8 211.1h.1"/>
<path d="M228.9 210.8v.1M228.9 211h.1M229 213.3h.1M235.3 210.9h.1M235.4 210.8h.1M235.5 211.1h.1M235.6 210.9v.1M236.7 210.9v.1M236.7 213.3h.1M236.8 210.8h.1M236.8 211.1h.1M236.8 210.9h.1"/>
<path d="M236.9 213.2h-.1M237 213.3h.1M248 211h.1M248.1 210.8v.1M248.2 211.1h.1M248.3 210.9v.1M249.4 210.9v.1M249.4 213.3h.1M249.5 213.2h.1M249.5 211.1h.1M249.5 210.8v.1M249.5 211h.1"/>
<path d="M249.7 213.3h.1M256.9 211h.1M257 210.8v.1M257 211.1h.1M257.1 210.9v.1M258.3 210.9v.1M258.3 213.3h.1M258.3 211.1h.1M258.3 210.8v.1M258.4 211h.1M258.5 213.2h-.2M258.5 213.2v.1"/>
<path d="M263.2 211h.1M263.3 210.8v.1M263.4 211.1h.1M263.5 210.9v.1M264.6 210.9v.1M264.6 213.2v.1M264.6 213.2h.1M264.6 211.1h.1M264.7 210.8v.1M264.7 210.9h41.5M264.7 213h.1M306.1 213h.1"/>
<path d="M306.2 213.2h.1M306.2 211.1h.1M306.3 210.9v.1M306.3 213.2v.1M307.4 210.9v.1M307.5 211.1h.1M311 211h.1M311.1 210.8v.1M311.2 211.1h.1M311.3 210.9v.1M312.4 210.9v.1M312.4 213.2v.1"/>
<path d="M312.5 213.2h.1M312.5 211.1h.1M312.5 210.8v.1M312.5 211h.1M312.7 213.3h.1M317.3 210.9h.1M317.5 210.8h.1M317.6 211.1h.1M317.7 210.9v.1M318.8 210.9v.1M318.8 213.3h.1M318.8 210.8h.1"/>
<path d="M318.8 211.1h.1M318.9 210.9h.1M319 213.2h-.2M319 213.3h.1M330.1 211h.1M330.2 210.8v.1M330.2 211.1h.1M330.3 210.9v.1M331.5 210.9v.1M331.5 213.3h.1M331.5 213.2h.2M331.5 211.1h.1"/>
<path d="M331.6 210.8v.1M331.6 211h.1M331.7 213.3h.1M336.6 211.1h.1M336.7 210.9v.1M337.8 210.9v.1M337.8 213.3h.1M337.9 213.2h.1M337.9 211.1h.1"/>
</g>
<g fill="#000">
<path d="M223.4 19.4l3.3 .5-3.3 .5zM227.5 19.9l3.3-.5v1zM302.2 19.4l3.3 .5-3.3 .5zM305.9 19.9l3.3-.5v1zM157.8 28.1l.6 3.3h-1.1zM188.8 23.6l2.4 2.4-3-1.6zM344.4 28.7l2.4-2.4 .6 .8zM379.5 32l.6 3.3h-1.1zM188.1 57.3l3.3 .5-3.3 .5zM191.4 45.8l.7-.7 1.9 2.8zM195.8 57.8l3.3-.5v1zM337.3 61.1l3.3 .5-3.3 .5z"/>
<path d="M344.4 61.6l3.3-.5v1zM157.3 148.5h1.1l-.6 3.3zM379 148.5h1.1l-.6 3.3zM191.4 177.5l3.3-.5v1zM191.4 168.2l3.3-.6v1.1zM333.9 167.6l3.3 .6-3.3 .5zM341.1 177l3.3 .5-3.3 .5zM191.5 207.7l.8-.7 1.8 2.8zM330 206.8l.7 .6-2.5 2.3zM341.7 213.3l2.4 2.3-.8 .6z"/>
<path d="M280.9 47.5a.51 .51 0 0 1 .8 .2 .51 .51 0 0 1-.5 .7v-.5v.5a.51 .51 0 0 1-.4-.4 .51 .51 0 0 1 .1-.5z" fill-rule="evenodd"/>
<path d="M204.6 139.8l.4-.2v.5v-.5a.51 .51 0 0 1 .5 .6 .51 .51 0 0 1-.8 .4 .51 .51 0 0 1-.1-.8z" fill-rule="evenodd"/>
<path d="M243.2 137.7l.4-.2v.6v-.6a.51 .51 0 0 1 .4 .7 .51 .51 0 0 1-.7 .3 .51 .51 0 0 1-.1-.8z" fill-rule="evenodd"/>
<path d="M320.6 142.7l.3-.1 .1 .5-.1-.5a.51 .51 0 0 1 .5 .6 .51 .51 0 0 1-.7 .3 .51 .51 0 0 1-.1-.8z" fill-rule="evenodd"/>
<path d="M30.4 220.6l3.1 1.6-3.1 1.6 .7-.6 .2-.9-.2-1z" fill-rule="evenodd"/>
<path d="M33.5 222.2l3.1-1.6-.8 .7-.2 .8 .2 1 .8 .7z" fill-rule="evenodd"/>
<path d="M34 237l.7 .7 .8 .3 1-.3 .7-.7-1.6 3.1z" fill-rule="evenodd"/>
<path d="M54.3 219.1l1.5 3.1-.6-.7-.9-.2-1 .2-.6 .7z" fill-rule="evenodd"/>
<path d="M71.6 224.3l3.1 1.6-3.1 1.6 .7-.7 .3-.9-.3-.9z" fill-rule="evenodd"/>
<path d="M23.9 248.1l3.1-1.5-.7 .6-.3 .9 .3 1 .7 .6z" fill-rule="evenodd"/>
<path d="M35.6 240.1l1.6 3.1-.7-.7-.9-.3-.9 .3-.7 .7z" fill-rule="evenodd"/>
<path d="M36.8 251.8l3.1 1.5-3.1 1.6 .7-.7 .3-.9-.3-.9z" fill-rule="evenodd"/>
<path d="M39.9 253.3l3.1-1.5-.7 .6-.3 .9 .3 1 .7 .6z" fill-rule="evenodd"/>
<path d="M53.7 258.7l.6 .6 .9 .4 .9-.2 .8-.8-1.6 3.1z" fill-rule="evenodd"/>
</g>
<path d="M213.9 187h69.8M285.4 187h36.2M35.3 267.8h28.4" fill="none" stroke="#000" stroke-width=".37"/>
<path d="M283.7 186.7h.7v.2h-.7zM284.4 186.8h1v.3h-1z" fill="#000"/>
<g font-size="3.5">
<text x="16.4" y="13">ITEM NO PART NUMBER</text>
<text x="69.3" y="13">DESCRIPTION</text>
<text x="104.6" y="13">QTY LENGTH WIDTH</text>
<text x="213.9" y="186.4">STRUCTURAL, ELEVATION, INSULATION, BUILDING-F, WALL-A</text>
<text x="35.3" y="267.2">ELEVATION KEY</text>
</g>
<g font-size="3.2">
<text x="38.3" y="6.6">8</text>
<text x="90.2" y="6.7">7</text>
<text x="139.7" y="6.5">6</text>
<text x="190" y="6.5">5</text>
<text x="240.4" y="6.5">4</text>
<text x="290.4" y="6.7">3</text>
<text x="340.4" y="6.5">2</text>
<text x="391.9" y="6.7">1</text>
<text x="10.9" y="41.5">D</text>
<text x="418.9" y="40.7">D</text>
<text x="10.9" y="106.2">C</text>
<text x="418.4" y="106.4">C</text>
<text x="10.8" y="170.2">B</text>
<text x="419.4" y="170.5">B</text>
<text x="53.2" y="224.5">C</text>
<text x="10.8" y="237.2">A</text>
<text x="418.6" y="236.7">A</text>
<text x="34.8" y="245.3">F</text>
<text x="26.9" y="249.4">B</text>
<text x="34.9" y="254.5">H</text>
<text x="42.7" y="254.4">G</text>
<text x="38.8" y="273.8">8</text>
<text x="90.4" y="273.8">7</text>
<text x="140.2" y="273.8">6</text>
<text x="190.1" y="273.9">5</text>
<text x="240.5" y="273.8">4</text>
<text x="289" y="273.9">3</text>
<text x="339.1" y="273.8">2</text>
<text x="391.4" y="274.1">1</text>
</g>
<g font-size="2.8">
<text x="23" y="17.4">1</text>
<text x="38.4" y="17.4">809-00020</text>
<text x="59.2" y="17.4">FOAM 1.5&quot; X 48&quot; X 12' ECOMAXCI</text>
<text x="107.4" y="17.4">1</text>
<text x="114.9" y="17.4">137 1/4&quot;</text>
<text x="132" y="17.4">46&quot;</text>
<text x="158.3" y="18">SHIPPING SPLIT</text>
<text x="23" y="21.7">2</text>
<text x="38.4" y="21.7">809-00020</text>
<text x="59.2" y="21.7">FOAM 1.5&quot; X 48&quot; X 12' ECOMAXCI</text>
<text x="107.4" y="21.7">1</text>
<text x="114.9" y="21.7">137 1/4&quot;</text>
<text x="129.7" y="21.7">43</text>
<text x="133.6" y="21.7">3/4&quot;</text>
<text x="153.2" y="21.8">FOR BUILDING E &amp;F</text>
<text x="215" y="20.9">1&quot;</text>
<text x="312.9" y="20.8">(</text>
<text x="315.2" y="22.1">2</text>
<text x="315.2" y="19.3">1</text>
<text x="317.3" y="20.8">&quot; )</text>
<text x="356.8" y="23.5">EXTERNAL WALL-B</text>
<text x="23" y="26.1">3</text>
<text x="38.4" y="26.1">809-00020</text>
<text x="59.2" y="26.1">FOAM 1.5&quot; X 48&quot; X 12' ECOMAXCI</text>
<text x="107.4" y="26.1">1</text>
<text x="114.9" y="26.1">137 1/4&quot;</text>
<text x="129.7" y="26.1">39</text>
<text x="133.6" y="26.1">3/8&quot;</text>
<text x="280.5" y="25">4</text>
<text x="23" y="30.4">4</text>
<text x="38.4" y="30.4">809-00020</text>
<text x="59.2" y="30.4">FOAM 1.5&quot; X 48&quot; X 12' ECOMAXCI</text>
<text x="107.4" y="30.4">1</text>
<text x="115.7" y="30.4">39 1/8&quot;</text>
<text x="129.7" y="30.4">52 1/4&quot;</text>
<text x="165.4" y="39.8">SEE NOTE 2</text>
<text x="174.2" y="58.8">(5</text>
<text x="177.3" y="57.2">1</text>
<text x="179.4" y="58.8">&quot;)</text>
<text x="177.3" y="60.1">2</text>
<text x="352.9" y="62.8">4</text>
<text x="355" y="64.1">4</text>
<text x="355" y="61.2">3</text>
<text x="357.2" y="62.8">&quot;</text>
<text x="152.2" y="89.3">7</text>
<text x="164.2" y="89.3">7</text>
<text x="146.9" y="90.9">155</text>
<text x="152.2" y="92.2">8</text>
<text x="154.4" y="90.9">&quot;</text>
<text x="156.8" y="90.9">12'11</text>
<text x="164.2" y="92.2">8</text>
<text x="166.4" y="90.9">&quot;</text>
<text x="369.4" y="92.9">150</text>
<text x="374.7" y="94.2">8</text>
<text x="374.7" y="91.3">7</text>
<text x="376.9" y="92.9">&quot;</text>
<text x="379.3" y="92.9">12'6</text>
<text x="385.1" y="91.3">7</text>
<text x="385.1" y="94.2">8</text>
<text x="387.3" y="92.9">&quot;</text>
<text x="196.9" y="160.1">SEE NOTE 1</text>
<text x="204.4" y="157.1">3</text>
<text x="243.1" y="158.2">1</text>
<text x="313" y="159.4">SEE NOTE1</text>
<text x="320.5" y="156.4">2</text>
<text x="259.5" y="167.5">3</text>
<text x="269.9" y="167.5">3</text>
<text x="254.2" y="169.1">183</text>
<text x="259.5" y="170.4">4</text>
<text x="261.6" y="169.1">&quot;</text>
<text x="264" y="169.1">15'3</text>
<text x="269.9" y="170.4">4</text>
<text x="272.1" y="169.1">&quot;</text>
<text x="258.5" y="178.5">192</text>
<text x="263.8" y="176.9">3</text>
<text x="263.8" y="179.7">4</text>
<text x="266" y="178.5">&quot;</text>
<text x="268.4" y="178.5">16'</text>
<text x="272.7" y="176.9">3</text>
<text x="272.7" y="179.7">4</text>
<text x="274.8" y="178.5">&quot;</text>
<text x="21.2" y="199.1">NOTES:</text>
<text x="21.2" y="202.9">1.THESE PARTS SHOULD NOT BE INSTALLED ON CASTING BED.</text>
<text x="165.6" y="201.8">SEE NOTE 2</text>
<text x="342.2" y="202">INSULATION</text>
<text x="342.2" y="198.2">1 1/2'' ECOMAXci FR</text>
<text x="21.2" y="206.7">2. HSS IS SHOWN FOR ILLUSTRATION PURPOSES. HSS WILL NOT BE</text>
<text x="24.3" y="210.6">INSTALLED IN CASTING BED.</text>
<text x="349" y="220.4">CASTING BED</text>
<text x="28.6" y="223.1">K</text>
<text x="36.5" y="223.1">J</text>
<text x="69.9" y="226.8">D</text>
<text x="28.1" y="239.3" transform="rotate(-90 28.1 239.3)">BUILDING-F</text>
<text x="34.6" y="237.2">E</text>
<text x="39.7" y="240" transform="rotate(-90 39.7 240)">BUILDING-E</text>
<text x="46.2" y="244.8" transform="rotate(-90 46.2 244.8)">BUILDING-D</text>
<text x="55.4" y="244.4" transform="rotate(-90 55.4 244.4)">BUILDING-C</text>
<text x="63.3" y="244.3" transform="rotate(-90 63.3 244.3)">BUILDING-B</text>
<text x="71.5" y="244.1" transform="rotate(-90 71.5 244.1)">BUILDING-A</text>
<text x="329.3" y="244.9">STRUCTURAL, ELEVATION, INSULATION,</text>
<text x="342.8" y="247.8">BUILDING-F, WALL-A</text>
<text x="388.5" y="247.2">*CONSTRUCTION*</text>
<text x="54.4" y="258.7">A</text>
<text x="398.7" y="268.5">1411951</text>
</g>
<g font-size="2.1">
<text x="330.4" y="239.1">ph. (800) 824-2614</text>
<text x="350.2" y="239.1">www.fibrebond.com</text>
<text x="325.5" y="255.8">GD</text>
<text x="334.9" y="255.8">29-FEB-2024</text>
<text x="348.5" y="255.7">-DIMENSIONS ARE IN INCHES</text>
<text x="348.5" y="257.8">-GEN. TOLERANCE:LAYOUT 1/8&quot;,</text>
<text x="349" y="253.3">UNLESS OTHERWISE SPECIFIED</text>
<text x="325.5" y="261.7">IN</text>
<text x="334.9" y="261.7">29-FEB-2024</text>
<text x="348.5" y="259.9">HOLES 1/16&quot;, HOLE POSITIONS 1/16&quot;</text>
<text x="387.6" y="262.5">1:32</text>
<text x="410.7" y="262.5">4.2</text>
<text x="325.5" y="267.6">JG</text>
<text x="334.9" y="267.6">29-FEB-2024</text>
<text x="388.6" y="267.9">B</text>
</g>
<g font-size="1.8">
<text x="330.7" y="236.1">1300 DAVENPORT DRIVE, MINDEN, LA 71055</text>
<text x="325.5" y="242.3">TITLE:</text>
<text x="387.5" y="242.7">ISSUED FOR:</text>
<text x="325.5" y="253">DRN. BY:</text>
<text x="335.2" y="252.9">DRN. DATE:</text>
<text x="387.3" y="254">THIRD ANGLE</text>
<text x="387.5" y="255.8">PROJECTION</text>
<text x="173.4" y="262.2">REV.</text>
<text x="180.4" y="262.2">BY</text>
<text x="189.5" y="262.2">DATE</text>
<text x="201.8" y="262.2">REVISION</text>
<text x="319.4" y="262.2">APP.</text>
<text x="325.5" y="258.9">CHK. BY:</text>
<text x="335.2" y="258.9">CHK. DATE:</text>
<text x="387.4" y="259.7">SCALE</text>
<text x="408.8" y="259.9">SHEET#</text>
<text x="173.2" y="268.6">WITH THE UNDERSTANDING THAT ANYONE RECEIVING OR OTHERWISE OBTAINING POSSESSION OF THEM WILL BE EXPRESSLY NOTIFIED OF THEIR CONFIDENTIAL NATURE</text>
<text x="173.2" y="266.8">HEREIN FOR ANY REASON OTHER THAN AS EXPRESSLY AUTHORIZED BY FIBREBOND CORPORATION IS STRICTLY PROHIBITED. THESE DRAWINGS HAVE BEEN DISTRIBUTED</text>
<text x="173.2" y="265">THESE PLANS ARE THE CONFIDENTIAL PROPERTY AND TRADE SECRETS OF FIBREBOND CORPORATION. ANY USE OF THESE DRAWINGS OR THE INFORMATION CONTAINED</text>
<text x="325.5" y="264.9">APP. BY:</text>
<text x="335.2" y="264.9">APP. DATE:</text>
<text x="387.2" y="265.3">SIZE</text>
<text x="393.1" y="265.3">DWG NO.:</text>
</g>
<g font-size="1.4">
<text x="395" y="260.2">PRINTED COPY OF</text>
<text x="396.1" y="258.8">DO NOT SCALE</text>
<text x="396.2" y="261.7">THIS DRAWING</text>
</g>
</svg>
